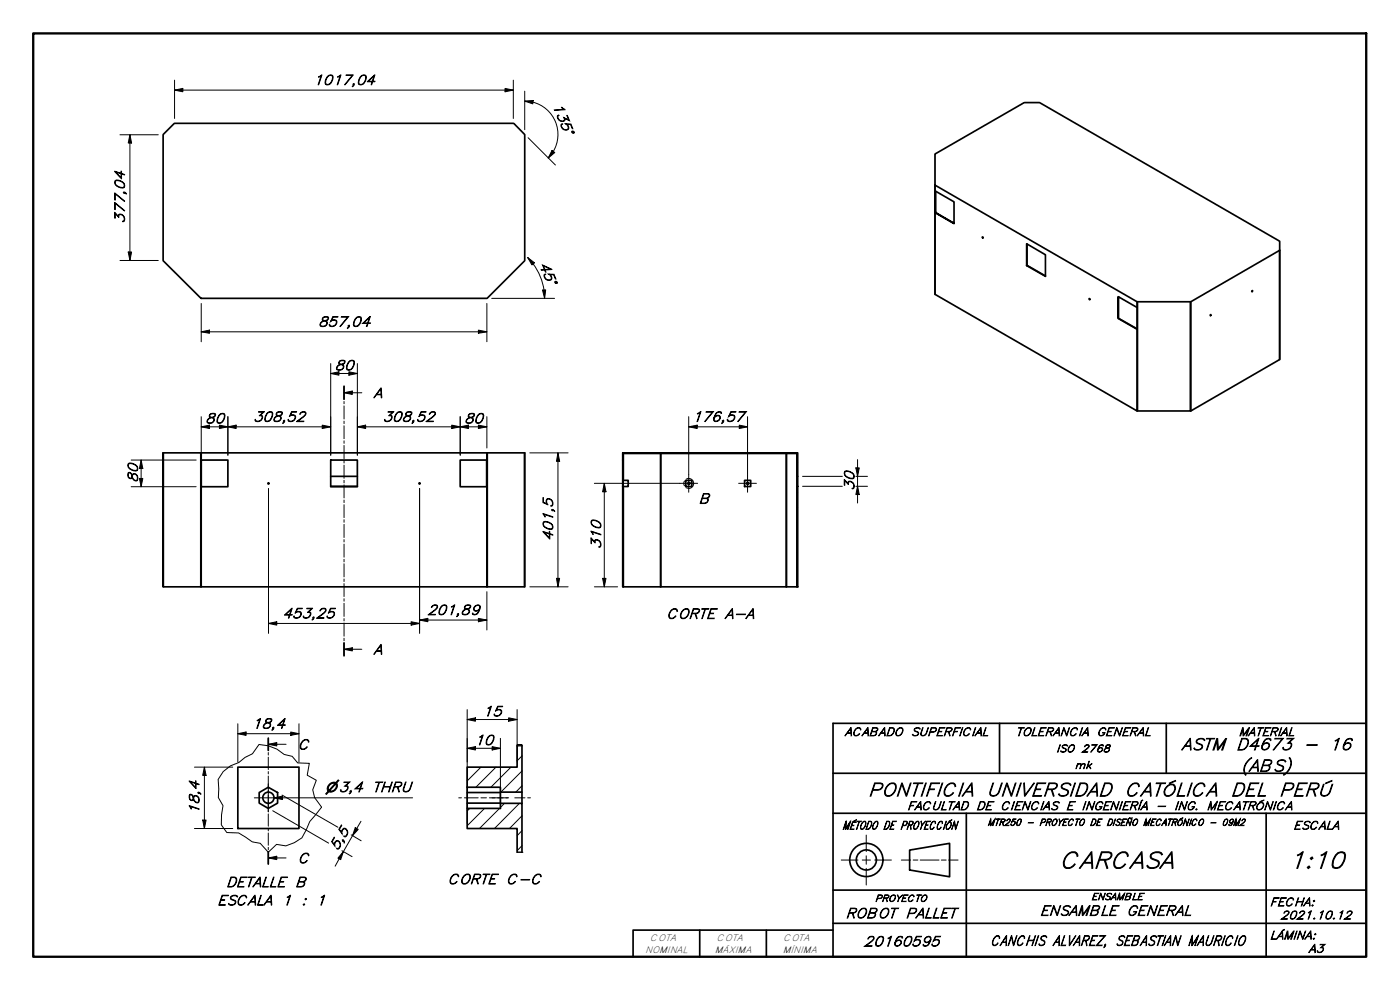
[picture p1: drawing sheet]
<svg xmlns="http://www.w3.org/2000/svg" width="420mm" height="297mm" viewBox="0 0 420 297" stroke-linecap="round" stroke-linejoin="round" font-family="sans-serif">
<!-- layer: Sombreado (ISO) -->
<g fill="none" stroke="#000" stroke-width=".3">
<path d="M187 137.1l-.1 .2M188.3 135.9l-.1 .2M192.8 135.9l-.1 .2M197.3 135.9l-.2 .2M201.7 135.9l-.1 .2M206.2 135.9l-.1 .2M210.8 135.9l-.2 .2M215.3 135.9l-.2 .2M219.7 135.9l-.1 .2M224.2 135.9l-.1 .2M228.7 135.9l-.2 .2M233.2 135.9l-.2 .2"/>
<path d="M237.7 135.9l-.1 .2M239.4 138.7l-.2 .2M187 146.2l-.1 .1M187 159.6l-.1 .2M187 155.1l-.1 .2M187 150.7l-.1 .1M239.4 156.6l-.2 .2M239.4 152.2l-.2 .1M239.4 147.7l-.2 .1M187 164.1l-.1 .2M187 173.1l-.1 .1M187 168.6l-.1 .2"/>
<path d="M239.4 174.6l-.2 .2M239.4 170.1l-.2 .2M239.4 165.7l-.2 .1M239.4 161.1l-.2 .2M144.3 230.2l-4.1 4.1M148.8 230.2l-6 6M153.4 230.2l-6.1 6M155.3 223.8h-.1M156.7 231.3l-6.4 6.4M156.7 226.8l-1.5 1.5M156.7 235.8l-1.9 1.9M141 242.6l-.8 .7"/>
<path d="M145.4 242.6l-5.2 5.2M149.9 242.6l-6 6M151.4 241l-1.2 1.3M155.9 241l-7.5 7.6M156.7 253.7l-1.5 1.6M156.7 249.2l-1.5 1.5M156.7 244.8l-3.8 3.8"/>
</g>
<!-- layer: Visible (ISO) -->
<g fill="none" stroke="#000" stroke-width=".51">
<path d="M49 40.3l3.4-3.3 101.8 .1 3.3 3.3v37.8l-11.4 11.3h-85.7l-11.4-11.3zM280.6 55.4v32.9M280.6 46.2l26.7-15.4h4.7l72 41.6v2.7l-26.6 15.4h-16.2l-60.6-35zM280.6 55.5v1.8M280.7 57.3v6.4v-6.4M286.3 67l-5.7-3.2v-6.5l5.7 3.3v6.5l-5.7-3.3v24.5l60.6 35v-24.5M308.1 79.7l5.7 3.1M308.1 73.1l5.7 3.3v6.5l-5.7-3.2zM308.2 73.2v6.4M384 75.1v32.8l-26.6 15.4M384 75v32.9M326.8 89.6l.3 .1-.1 .2z"/>
<path d="M335.6 95.6l5.6 3.2M335.7 89.1l-.1 6.5v-6.6l5.6 3.3M335.7 95.5l5.5 3.2M341.2 90.5v8.3M341.4 90.5l-.2 32.8M357.3 90.5v32.8h-15.9M357.4 90.5l-.1 32.8M363.2 94.5l.2-.1-.1 .3zM49 135.9h11.4M49 135.9v40.2zM60.3 135.9v40.2h-11.3M60.4 138h8v8h-8z"/>
<path d="M60.4 135.9h97.1l-.1 40.2M60.4 135.9v10.1M99.3 138h8v8h-8zM138.1 138h8v8h-8zM146.1 135.9v40.2h-85.7v-30.1M146.2 135.9l-.1 40.2M157.4 135.9v40.2h-11.2M186.9 135.9h52.5v7h-.2v-6.8h-52.2l-.1 1.9zM186.9 138v8M187 138v8M187.1 136.1v8M198.2 136.1v40h-11.1v-30.1"/>
<path d="M198.3 136.1l-.1 40M236 136.1v40h-37.7M236 136.1v40M239.2 136.1v40h-3.2M99.3 142.9h8M99.3 145.9h8M186.9 146l.1 30.1zM187 144.1h1.5v1.9h-1.5M205.8 144.1h1.8v1.9h-1.8zM206.4 144.9l.3-.2 .3 .2v.3h-.6zM223.5 144.1h1.8v1.9h-1.8zM224.1 144.9l.2-.2 .4 .2v.3h-.6z"/>
<path d="M239.2 145.9h.2v30.2h-.2zM239.2 142.9v3M239.4 142.9v3M60.3 176.1h.1M187 176.1h.1M71.4 230.2h18.3v18.4h-18.3zM77.8 237.8l2.7-1.6 2.8 1.6v3.2l-2.8 1.6-2.7-1.6zM140.2 236.2v1.6h10M140.2 237.8v3.2h10M150.2 237.7v3.3M155.2 223.8v6.4h-15v6M156.7 223.8v13.9h-6.5v-1.5h-10"/>
<path d="M156.7 237.7v3.3M140.2 241v1.6M155.2 255.7v-7.1h-15v-6h10v-1.6h6.5v14.7"/>
<circle cx="294.9" cy="71.2" r=".14"/>
<circle cx="375.8" cy="87.3" r=".15"/>
<circle cx="80.5" cy="145.1" r=".16"/>
<circle cx="125.9" cy="145.1" r=".16"/>
<circle cx="206.7" cy="145.1" r=".16"/>
<circle cx="224.4" cy="145.1" r=".16"/>
<circle cx="80.5" cy="239.3" r="1.68"/>
</g>
<g fill="#000">
<circle cx="280.7" cy="63.7" r=".25"/>
<circle cx="239.2" cy="176.1" r=".25"/>
</g>
<path d="M67 231.5l2.2-1.7 2.5-1 1.8-1.5 2.3-1.1 1.9-2.8 2.8 .4 2.6 1 2.2 1.6 2.4 .5 1.6 2 3.5 .1-.6 3.6 2.7 1.5-1 2.9 .5 2.3 2.1 2.9-3.5 4.3-2.4 4.9-2.3 1.4-2.5 1-2.8-.4-2.5 2.3-2.4-2.7-2.4-.4-4.1-2.7-3.5-.1-1.7-2.3 .1-3 .4-2.8-1.4-2.4 .2-2.6-.2-2.8zM155.2 223.4h1.5v.4h-1.5zM155.2 223.8h.1M155.2 223.8h1.5M155.2 255.7h1.5zM156.7 255.7h.1" fill="none" stroke="#000" stroke-width=".3"/>
<g fill="none" stroke="#000" stroke-width=".3">
<path d="M103.3 117.8l2.4-.5v1zM103.3 115.9v3.9M103.3 117.8h5.3M103.3 120.4v.7M103.3 121.8v3.9M103.3 126.4v.7M103.3 127.7v3.9M103.3 132.3v.7M103.3 133.7v3.9M103.3 138.2v.7M103.3 139.6v3.9M103.3 144.1v.8"/>
<path d="M103.3 145.5v3.9M103.3 150v.8M103.3 151.4v3.9M103.3 155.9v.8M103.3 157.3v4M103.3 161.9v.7M103.3 163.2v4M103.3 167.8v.8M103.3 169.1v4M103.3 173.7v.8M103.3 175.1v3.9M103.3 179.6v.8"/>
<path d="M103.3 194.8l2.4-.4v.9zM103.3 181v4M103.3 185.6v.7M103.3 186.9v4M103.3 191.5v.8M103.3 192.9v3.9M103.3 194.8h5.3M80.5 223.3l2.6-.5v1zM80.5 221.5v3.7M80.5 225.8v.8M80.5 227.2v3.7M80.5 231.5v.7"/>
<path d="M80.5 232.8v3.7M80.5 237.2v.7M80.5 238.6v3.6M80.5 223.3h5.4M80.5 257.4l2.6-.5v1zM80.5 242.9v.7M80.5 244.2v3.7M80.5 248.5v.8M80.5 249.9v3.7M80.5 254.2v.7M80.5 255.6v3.7M80.5 257.4h5.4"/>
</g>
<path d="M103.3 115.9v3.9M103.3 192.9v3.9M80.5 221.5v3.7M80.5 255.6v3.7" fill="none" stroke="#000" stroke-width=".51"/>
<g fill="#000">
<path d="M103.3 117.8l2.4-.5v1z" fill-rule="evenodd"/>
<path d="M103.3 194.8l2.4-.4v.9z" fill-rule="evenodd"/>
<path d="M80.5 223.3l2.6-.5v1z" fill-rule="evenodd"/>
<path d="M80.5 257.4l2.6-.5v1z" fill-rule="evenodd"/>
</g>
<!-- layer: Contorno de detalle (ISO) -->
<path d="M205.4 144.3l-.2 .4 .2 1.1M205.9 143.7a1.51 1.51 0 0 1 2.3 1.4 1.51 1.51 0 0 1-2.3 1.3" fill="none" stroke="#000" stroke-width=".3"/>
<!-- layer: Borde (ISO) -->
<path d="M10 10h400v277.1h-400z" fill="none" stroke="#000" stroke-width=".7"/>
<g fill="none" stroke="#000" stroke-width=".51">
<path d="M300 217v15M350 217v15M410 217h-160v70.1h130v-43.1M250 232h160M250 244h160M273 255.1l12-2.1v10.1l-12-2.1zM290 244v43.1M210 279.1v8M230 279.1v8M250 279.1h-60v8M250 277h160M250 267.1h160"/>
<circle cx="260" cy="258" r="5"/>
<circle cx="260" cy="258" r="3"/>
</g>
<path d="M252.5 258h5M258.8 258h2.4M260 250.6v4.9M260 256.8v2.5M262.5 258h5M270.5 258h2.8M274.1 258h1.4M276.2 258h5.6M282.5 258h1.5M284.7 258h2.8M260 260.5v5" fill="none" stroke="#000" stroke-width=".3"/>
<!-- layer: Cota (ISO) -->
<g fill="none" stroke="#000" stroke-width=".3">
<path d="M52.4 27l2.5-.5v1zM52.4 27h101.7M52.4 24.1v11.4M151.6 26.5l2.5 .5-2.5 .5zM154.1 24.1v11.4M157.5 30.3l2.5-.2-.1 1.1zM157.5 30.3a10 10 0 0 1 9.2 6.2 10 10 0 0 1-2.2 10.9M157.5 27.4v11.5M36 40.4h11.5M39 40.4l.5 2.5h-1zM39 40.4v37.8M158.5 41.3l8.2 8.2"/>
<path d="M165.7 45.1l.8 .7-2 1.6zM36 78.2h11.5M38.5 75.6h1l-.5 2.6zM158.4 77.3l2 1.6-.8 .6zM158.4 77.3l1.6 1.9M160 79.2a17.3 17.3 0 0 1 3.4 10.3M60.4 99.6l2.5-.6v1zM60.4 91v11.5M60.4 99.6h85.7M143.6 99l2.5 .6-2.5 .4zM146.1 91v11.5M147.6 89.5h18.8"/>
<path d="M162.8 87h1l-.4 2.5zM99.3 112.1l2.4-.5v1zM99.3 112.1h8M99.3 109.1v27.5M104.7 111.6l2.6 .5-2.6 .5zM107.3 109.1v27.5M39.4 138h19.5M42.4 138l.5 2.6h-1.1zM42.4 138v8M60.4 128.1l2.5-.5v1zM60.4 128.1h38.9M60.4 125v11.6"/>
<path d="M65.8 127.6l2.6 .5-2.6 .5zM68.4 128.1l2.5-.5v1zM68.4 125v11.6M96.7 127.6l2.6 .5-2.6 .5zM107.3 128.1l2.4-.5v1zM107.3 128.1h38.8M135.6 127.6l2.5 .5-2.5 .5zM138.1 128.1l2.5-.5v1zM138.1 125v11.6M143.6 127.6l2.5 .5-2.5 .5zM146.1 125v9.4M159 135.9h11.5"/>
<path d="M167.4 135.9l.6 2.5h-1zM167.4 135.9v40.2M206.7 128.1l2.5-.5v1zM206.7 128.1h17.6M206.7 125v17.4M221.9 127.6l2.4 .5-2.4 .5zM224.3 125v17.4M257.4 137.9v13M39.4 146h19.5M41.8 143.6h1.1l-.5 2.4zM80.6 146.5v43.5M125.9 146.5v43.5"/>
<path d="M178.4 145h25.6M181.4 145l.5 2.6h-1.1zM181.4 145v31.1M240.9 145.9h11.9M240.9 142.9h11.9M256.9 140.4h1l-.5 2.5zM256.9 145.9h3.4M256.9 142.9h3.4M257.4 145.9l.5 2.5h-1zM146.1 177.5v11.5M159 176.1h11.5M167 173.5h1l-.6 2.6z"/>
<path d="M178.4 176.1h7M180.8 173.5h1.1l-.5 2.6zM80.6 187.1l2.5-.6v1.1zM80.6 187.1h45.3M123.4 186.5l2.5 .6-2.5 .5zM125.9 186l2.5-.5v1zM125.9 186h20.2M143.6 185.5l2.5 .5-2.5 .5zM71.4 217.2v11.4M87.2 219.6l2.5 .5-2.5 .5zM89.7 217.2v11.4M140.2 215.9l2.5-.5v1z"/>
<path d="M140.2 215.9h15M140.2 212.9v26.4M152.7 215.4l2.5 .5-2.5 .5zM155.2 212.9v15.7M58.4 230.2h11.4M61.3 230.2l.5 2.4h-1zM61.3 230.2v18.4M71.4 220.1l2.5-.5v1zM71.4 220.1h18.3M84.6 238.6l16.8 9.6M140.2 224.5l2.5-.5v1zM140.2 239.4v7.7"/>
<path d="M140.2 224.5h10M147.7 224l2.5 .5-2.5 .5zM150.2 221.5v17.8M150.2 239.4v1.6M58.4 248.6h11.4M60.8 246h1l-.5 2.6zM81.9 243.3l16.7 9.7M102.6 255.3l3.1 1.7M103.1 255.5l-.9 2.4-.8-.4zM105.4 250.5l3 1.8M106.6 248.3l.9 .5-1.7 1.9zM108.3 246.4l-7.7 13.5"/>
</g>
<g fill="#000">
<path d="M52.4 27l2.5-.5v1z" fill-rule="evenodd"/>
<path d="M151.6 26.5l2.5 .5-2.5 .5z" fill-rule="evenodd"/>
<path d="M157.5 30.3l2.5-.2-.1 1.1z" fill-rule="evenodd"/>
<path d="M39 40.4l.5 2.5h-1z" fill-rule="evenodd"/>
<path d="M165.7 45.1l.8 .7-2 1.6z" fill-rule="evenodd"/>
<path d="M38.5 75.6h1l-.5 2.6z" fill-rule="evenodd"/>
<path d="M158.4 77.3l2 1.6-.8 .6z" fill-rule="evenodd"/>
<path d="M60.4 99.6l2.5-.6v1z" fill-rule="evenodd"/>
<path d="M143.6 99l2.5 .6-2.5 .4z" fill-rule="evenodd"/>
<path d="M162.8 87h1l-.4 2.5z" fill-rule="evenodd"/>
<path d="M99.3 112.1l2.4-.5v1z" fill-rule="evenodd"/>
<path d="M104.7 111.6l2.6 .5-2.6 .5z" fill-rule="evenodd"/>
<path d="M60.4 128.1l2.5-.5v1z" fill-rule="evenodd"/>
<path d="M65.8 127.6l2.6 .5-2.6 .5z" fill-rule="evenodd"/>
<path d="M68.4 128.1l2.5-.5v1z" fill-rule="evenodd"/>
<path d="M96.7 127.6l2.6 .5-2.6 .5z" fill-rule="evenodd"/>
<path d="M107.3 128.1l2.4-.5v1z" fill-rule="evenodd"/>
<path d="M135.6 127.6l2.5 .5-2.5 .5z" fill-rule="evenodd"/>
<path d="M138.1 128.1l2.5-.5v1z" fill-rule="evenodd"/>
<path d="M143.6 127.6l2.5 .5-2.5 .5z" fill-rule="evenodd"/>
<path d="M167.4 135.9l.6 2.5h-1z" fill-rule="evenodd"/>
<path d="M206.7 128.1l2.5-.5v1z" fill-rule="evenodd"/>
<path d="M221.9 127.6l2.4 .5-2.4 .5z" fill-rule="evenodd"/>
<path d="M41.8 143.6h1.1l-.5 2.4z" fill-rule="evenodd"/>
<path d="M42.4 138l.5 2.6h-1.1z" fill-rule="evenodd"/>
<path d="M181.4 145l.5 2.6h-1.1z" fill-rule="evenodd"/>
<path d="M256.9 140.4h1l-.5 2.5z" fill-rule="evenodd"/>
<path d="M257.4 145.9l.5 2.5h-1z" fill-rule="evenodd"/>
<path d="M167 173.5h1l-.6 2.6z" fill-rule="evenodd"/>
<path d="M180.8 173.5h1.1l-.5 2.6z" fill-rule="evenodd"/>
<path d="M80.6 187.1l2.5-.6v1.1z" fill-rule="evenodd"/>
<path d="M123.4 186.5l2.5 .6-2.5 .5z" fill-rule="evenodd"/>
<path d="M125.9 186l2.5-.5v1z" fill-rule="evenodd"/>
<path d="M143.6 185.5l2.5 .5-2.5 .5z" fill-rule="evenodd"/>
<path d="M71.4 220.1l2.5-.5v1z" fill-rule="evenodd"/>
<path d="M140.2 215.9l2.5-.5v1z" fill-rule="evenodd"/>
<path d="M152.7 215.4l2.5 .5-2.5 .5z" fill-rule="evenodd"/>
<path d="M61.3 230.2l.5 2.4h-1z" fill-rule="evenodd"/>
<path d="M87.2 219.6l2.5 .5-2.5 .5z" fill-rule="evenodd"/>
<path d="M140.2 224.5l2.5-.5v1z" fill-rule="evenodd"/>
<path d="M147.7 224l2.5 .5-2.5 .5z" fill-rule="evenodd"/>
<path d="M60.8 246h1l-.5 2.6z" fill-rule="evenodd"/>
<path d="M103.1 255.5l-.9 2.4-.8-.4z" fill-rule="evenodd"/>
<path d="M106.6 248.3l.9 .5-1.7 1.9z" fill-rule="evenodd"/>
</g>
<path d="M82.2 239.4l2.6-.5v1zM82.2 239.4h41.6" fill="none" stroke="#000" stroke-width=".3"/>
<path d="M82.2 239.4l2.6-.5v1z" fill-rule="evenodd" fill="#000"/>
<!-- layer: Eje (ISO) -->
<path d="M137.7 239.4h.8M139.4 239.4h4.1M144.3 239.4h1.7M146.9 239.4h5.8M154.5 239.4h3M158.4 239.4h.8" fill="none" stroke="#000" stroke-width=".3"/>
<!-- layer: Marca de centro (ISO) -->
<path d="M204 145h5.4M206.7 142.4v5.3M221.7 145h5.3M224.3 142.4v5.3M76.3 239.4h8.5M80.5 235.2v8.4" fill="none" stroke="#000" stroke-width=".3"/>
<g font-size="7">
<text x="317.9" y="260.5">CARCASA</text>
<text x="386.7" y="260.5">1:10</text>
</g>
<g font-size="5.6">
<text x="260.5" y="238.9">PONTIFICIA UNIVERSIDAD CATÓLICA</text>
<text x="369.3" y="238.9">DEL PERÚ</text>
</g>
<g font-size="5">
<text x="354.5" y="225">ASTM D4673 - 16</text>
<text x="372.4" y="231.4">(ABS)</text>
</g>
<g font-size="4.2">
<text x="94" y="25.4">1017,04</text>
<text x="165.8" y="31.6" transform="rotate(68 165.8 31.6)">135°</text>
<text x="37.4" y="67.1" transform="rotate(-90 37.4 67.1)">377,04</text>
<text x="161.7" y="79.3" transform="rotate(68 161.7 79.3)">45°</text>
<text x="95.4" y="98">857,04</text>
<text x="100.4" y="111">80</text>
<text x="112.1" y="119.4">A</text>
<text x="61.5" y="127">80</text>
<text x="75.9" y="126.5">308,52</text>
<text x="114.8" y="126.5">308,52</text>
<text x="139.3" y="127">80</text>
<text x="207.7" y="126.5">176,57</text>
<text x="41.3" y="144.9" transform="rotate(-90 41.3 144.9)">80</text>
<text x="256.3" y="147.2" transform="rotate(-90 256.3 147.2)">30</text>
<text x="209.6" y="151.1">B</text>
<text x="165.9" y="162.4" transform="rotate(-90 165.9 162.4)">401,5</text>
<text x="180.3" y="164.8" transform="rotate(-90 180.3 164.8)">310</text>
<text x="84.8" y="185.5">453,25</text>
<text x="128.2" y="184.5">201,89</text>
<text x="200" y="185.6">CORTE A-A</text>
<text x="112.1" y="196.3">A</text>
<text x="144.8" y="214.9">15</text>
<text x="75.6" y="218.6">18,4</text>
<text x="89.3" y="224.8">C</text>
<text x="142.4" y="223.5">10</text>
<text x="59.8" y="244.3" transform="rotate(-90 59.8 244.3)">18,4</text>
<text x="101.3" y="255.4" transform="rotate(-60 101.3 255.4)">5,5</text>
<text x="89.3" y="258.9">C</text>
<text x="67.8" y="266.1">DETALLE B</text>
<text x="134.3" y="265.2">CORTE C-C</text>
<text x="65.2" y="271.6">ESCALA 1</text>
<text x="90.4" y="271.6">: 1</text>
<text x="253.7" y="275.4">ROBOT PALLET</text>
<text x="312" y="274.7">ENSAMBLE GENERAL</text>
<text x="259.2" y="283.9">20160595</text>
<text x="297.2" y="283.7">CANCHIS ALVAREZ, SEBASTIAN MAURICIO</text>
</g>
<text font-size="4.1" x="97.6" y="237.6">⌀3,4 THRU</text>
<g font-size="3.5">
<text x="253.5" y="220.8">ACABADO</text>
<text x="273.3" y="220.8">SUPERFICIAL</text>
<text x="304.8" y="220.8">TOLERANCIA</text>
<text x="329.1" y="220.8">GENERAL</text>
<text x="371.7" y="220.8">MATERIAL</text>
<text x="272.2" y="243">FACULTAD DE CIENCIAS E INGENIERÍA - ING. MECATRÓNICA</text>
<text x="252.8" y="248.8">MÉTODO DE PROYECCIÓN</text>
<text x="388.1" y="248.8">ESCALA</text>
<text x="381.1" y="271.8">FECHA:</text>
<text x="384.3" y="275.8">2021.10.12</text>
<text x="381.1" y="281.8">LÁMINA:</text>
<text x="392.7" y="285.8">A3</text>
</g>
<g font-size="3.1">
<text x="317" y="225.7">ISO</text>
<text x="324.5" y="225.7">2768</text>
<text x="322.5" y="230.6">mk</text>
</g>
<g font-size="2.8">
<text x="296.4" y="247.7">MTR250 - PROYECTO DE DISEÑO MECATRÓNICO - 09M2</text>
<text x="327.5" y="270">ENSAMBLE</text>
<text x="262.6" y="270.5">PROYECTO</text>
<text x="193.6" y="285.9">NOMINAL</text>
<text x="195.1" y="282.2">COTA</text>
<text x="214.6" y="285.9">MÁXIMA</text>
<text x="215.1" y="282.2">COTA</text>
<text x="234.9" y="285.9">MÍNIMA</text>
<text x="235.1" y="282.2">COTA</text>
</g>
</svg>
